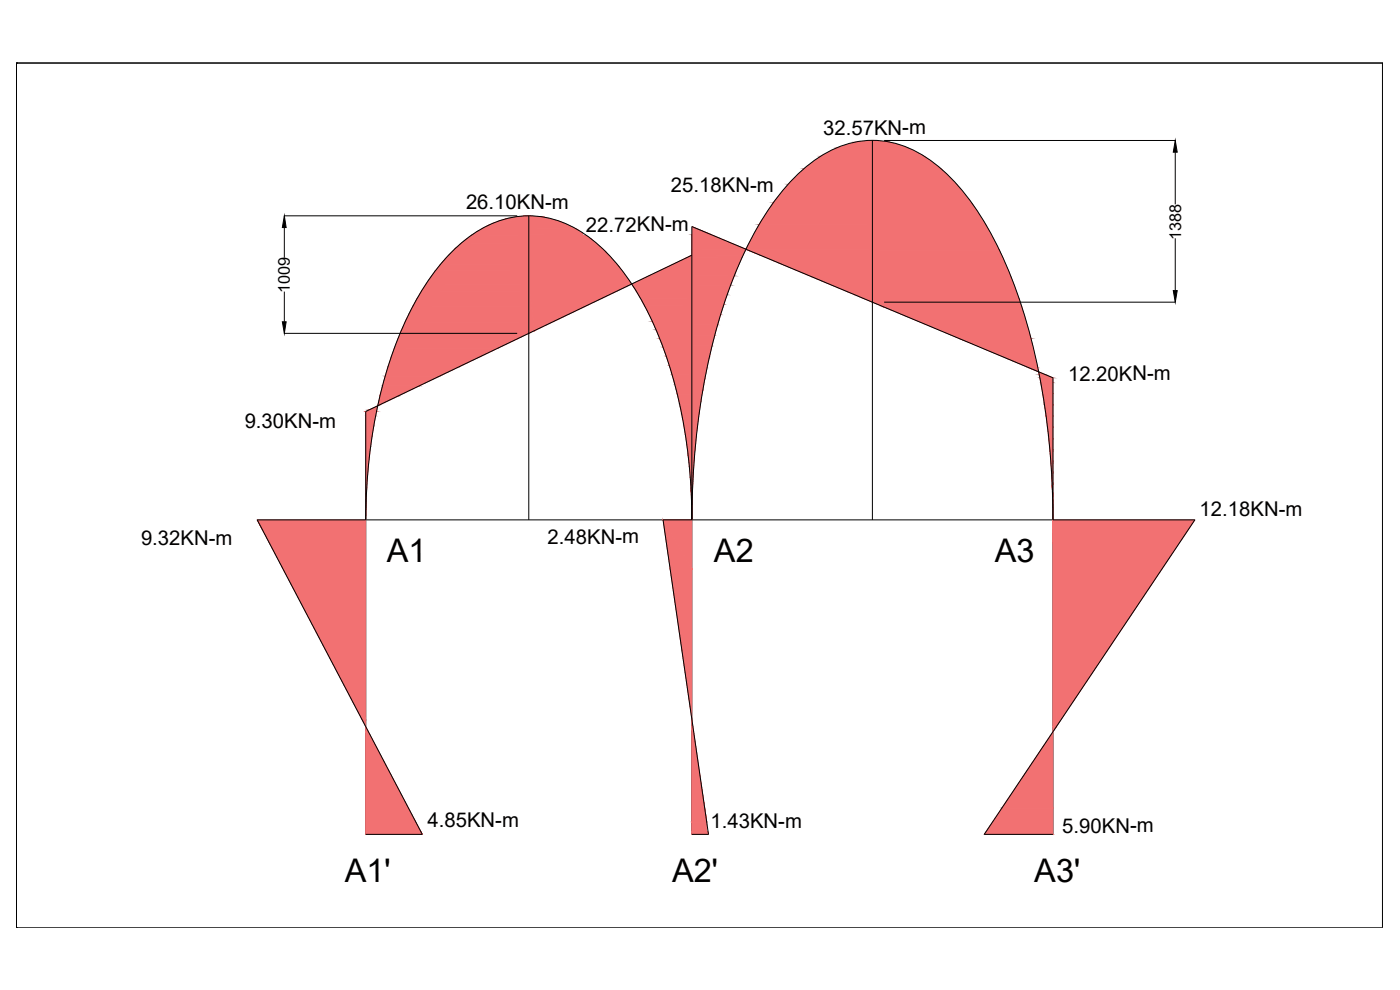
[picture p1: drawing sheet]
<svg xmlns="http://www.w3.org/2000/svg" width="420mm" height="297mm" viewBox="0 0 420 297" stroke-linecap="round" stroke-linejoin="round" font-family="sans-serif">
<!-- layer: 0 -->
<g fill="none" stroke="#000" stroke-width=".3">
<path d="M4.9 18.9h.1M4.9 18.9h410v259.5h-410zM4.9 18.9v259.5M4.9 18.9h410M414.9 18.9h.1M261.8 42.1v113.9M265.3 42.1h87.4M352.7 45.7v15.6M85.2 64.8h70M85.3 68.3v9M158.7 64.8v91.2M207.6 76.6l-97.8 46.9v126.8h16.9l-49.5-94.3h281.4l-63.2 94.3h20.6v-136.9l-108.4-45.4v182.3h5l-13.6-94.3"/>
<path d="M352.7 71.5v15.7M85.3 87.5v9M265.3 90.7h87.4M85.2 100h70M109.8 156a144.9 144.9 0 0 1 12.2-60.3 61.7 61.7 0 0 1 20.6-25.9 28.2 28.2 0 0 1 32.2 0 61.7 61.7 0 0 1 20.6 25.9 142.5 142.5 0 0 1 12.2 60.3M207.7 156a205.2 205.2 0 0 1 11.3-69.6 96.5 96.5 0 0 1 18.6-32.3 35.8 35.8 0 0 1 20.5-11.7 29 29 0 0 1 21.5 6 65.6 65.6 0 0 1 18 22.1 160.2 160.2 0 0 1 16.5 55.2 233.8 233.8 0 0 1 1.9 30.3M4.9 278.4h.1"/>
</g>
<g fill="#f27172" stroke="#f27172" stroke-width=".3">
<path d="M175.6 70.5l.2 .1z"/>
<path d="M174.7 70.6h1.1z"/>
<path d="M206.1 77.3l1.5-.7v.7z"/>
<path d="M259.2 89.6h2.6v1.1z"/>
<path d="M158.7 85.2h30.9l-29.1 14z"/>
<path d="M311.7 111.5l2.2 1h-2z"/>
<path d="M113.4 121.4h.7l-.7 .4z"/>
<path d="M110.9 123l2.5-1.2-.3 1.2z"/>
<path d="M109.8 152.8v3.2z"/>
<path d="M316 152.5v.3z"/>
<path d="M199 156h8.6v14.7z"/>
<path d="M108.6 215.8h1.2v2.2z"/>
<path d="M207.6 215.8l.4 2.2h-.4z"/>
<path d="M109.8 218l.8 1.6h-.8z"/>
<path d="M316 156h42.6l-41.6 62z"/>
<path d="M316 219.6v22.9h-15.4z"/>
<path d="M212.1 249.6h.4z"/>
<path d="M261.8 42.1v.6h5.3zM256.6 42.7l5.2-.6v.6z"/>
<path d="M261.8 42.7h5.3zM261.8 42.7h5.3z"/>
<path d="M256.6 42.7l5.2 1.6v-1.6zM251.4 44.3l5.2-1.6 5.2 1.6z"/>
<path d="M261.8 42.7l10.5 1.6-5.2-1.6zM261.8 42.7l10.5 1.6h-10.5z"/>
<path d="M251.4 44.3l10.4 2.6v-2.6zM246.3 46.9l5.1-2.6 10.4 2.6z"/>
<path d="M261.8 44.3l15.6 2.7-5.1-2.7zM261.8 44.3l15.6 2.7h-15.6z"/>
<path d="M246.3 46.9l15.5 3.7v-3.7zM241.3 50.6l5-3.7 15.5 3.7z"/>
<path d="M261.8 47l20.6 3.7-5-3.7zM261.8 47l20.6 3.7h-20.6z"/>
<path d="M241.3 50.6l20.5 4.7v-4.7zM236.5 55.3l4.8-4.7 20.5 4.7z"/>
<path d="M261.8 50.7l25.4 4.7-4.8-4.7zM261.8 50.7l25.4 4.7h-25.4z"/>
<path d="M236.5 55.3l25.3 5.6v-5.6zM236.5 55.3l25.3 5.6h-29.8z"/>
<path d="M261.8 55.4l29.9 5.7-4.5-5.7zM261.8 55.4l29.9 5.7h-29.9z"/>
<path d="M158.7 64.8h.7zM157 64.8h1.7z"/>
<path d="M157 64.8l1.7 .2v-.2zM155.2 65l1.8-.2 1.7 .2z"/>
<path d="M158.7 64.8l4.8 .4zM158.7 64.8l4.8 .4h-4.8z"/>
<path d="M155.2 65l3.5 .3v-.3zM153.4 65.3l1.8-.3 3.5 .3z"/>
<path d="M153.4 65.3l5.3 .4v-.4zM151.7 65.7l1.7-.4 5.3 .4z"/>
<path d="M151.7 65.7l7 .5v-.5zM150 66.2l1.7-.5 7 .5z"/>
<path d="M158.7 65.2l9.5 1.3-4.7-1.3zM158.7 65.2l9.5 1.3h-9.5z"/>
<path d="M150 66.2l8.7 .7v-.7zM148.2 66.9l1.8-.7 8.7 .7z"/>
<path d="M232 60.9l29.8 6.5v-6.5zM232 60.9l29.8 6.5h-34z"/>
<path d="M148.2 66.9l10.5 .7v-.7zM146.5 67.6l1.7-.7 10.5 .7z"/>
<path d="M261.8 61.1l34.2 6.5-4.3-6.5zM261.8 61.1l34.2 6.5h-34.2z"/>
<path d="M146.5 67.6l12.2 .9v-.9zM144.9 68.5l1.6-.9 12.2 .9z"/>
<path d="M158.7 66.5l14.1 2.2-4.6-2.2zM158.7 66.5l14.1 2.2h-14.1z"/>
<path d="M144.9 68.5l13.8 1v-1zM143.2 69.5l1.7-1 13.8 1z"/>
<path d="M158.7 68.7l16 1.2-1.9-1.2zM158.7 68.7l16 1.2h-16z"/>
<path d="M207.8 68.1l5.8 2.4zM207.8 68.1l5.8 2.4h-5.8z"/>
<path d="M207.8 70.5h5.8zM207.6 70.5h6z"/>
<path d="M158.7 69.9l16 .6v-.6zM158.7 69.9l16 .6h-16z"/>
<path d="M158.7 70.6h16zM158.7 70.6h16z"/>
<path d="M143.2 69.5l15.5 1.1v-1.1zM141.5 70.6l1.7-1.1 15.5 1.1z"/>
<path d="M158.7 70.6l18.6 1-1.5-1zM158.7 70.6l18.6 1h-18.6z"/>
<path d="M141.5 70.6l17.2 1.2v-1.2zM139.9 71.8l1.6-1.2 17.2 1.2z"/>
<path d="M139.9 71.8l18.8 1.3v-1.3zM138.2 73.1l1.7-1.3 18.8 1.3z"/>
<path d="M138.2 73.1l20.5 1.4v-1.4zM136.7 74.5l1.5-1.4 20.5 1.4z"/>
<path d="M227.8 67.4l34 7.4v-7.4zM227.8 67.4l34 7.4h-38z"/>
<path d="M207.6 70.5l16.2 4.3-10.2-4.3zM207.6 70.5l16.2 4.3h-16.2z"/>
<path d="M261.8 67.6l38.1 7.4-3.9-7.4zM261.8 67.6l38.1 7.4h-38.1z"/>
<path d="M158.7 71.6l22.9 3.8-4.3-3.8zM158.7 71.6l22.9 3.8h-22.9z"/>
<path d="M136.7 74.5l22 1.6v-1.6zM136.7 74.5l22 1.6h-23.6z"/>
<path d="M207.6 74.8l15.4 1.8 .8-1.8zM207.6 74.8l15.4 1.8h-15.4z"/>
<path d="M207.6 76.6l15.1 .7 .3-.7zM207.6 76.6l15.1 .7h-15.1z"/>
<path d="M135.1 76.1l23.6 1.6v-1.6zM135.1 76.1l23.6 1.6h-25.1z"/>
<path d="M133.6 77.7l25.1 1.7v-1.7zM133.6 77.7l25.1 1.7h-26.6z"/>
<path d="M158.7 75.4l27 4.6-4.1-4.6zM158.7 75.4l27 4.6h-27z"/>
<path d="M207.6 77.3l13.9 2.7 1.2-2.7zM207.6 77.3l13.9 2.7h-13.9z"/>
<path d="M132.1 79.4l26.6 1.9v-1.9zM132.1 79.4l26.6 1.9h-28.1z"/>
<path d="M207.6 80l12.8 2.7 1.1-2.7zM207.6 80l12.8 2.7h-12.8z"/>
<path d="M130.6 81.3l28.1 1.9v-1.9zM130.6 81.3l28.1 1.9h-29.5z"/>
<path d="M261.8 75l41.7 8.2-3.6-8.2zM261.8 75l41.7 8.2h-41.7z"/>
<path d="M206.1 77.3l1.5 7.9v-7.9zM189.6 85.2l16.5-7.9 1.5 7.9z"/>
<path d="M158.7 80l30.9 5.2-3.9-5.2zM158.7 80l30.9 5.2h-30.9z"/>
<path d="M129.2 83.2l29.5 2v-2zM129.2 83.2l29.5 2h-30.9z"/>
<path d="M189.6 85.2h18zM189.6 85.2h18z"/>
<path d="M158.7 85.2h30.9zM158.7 85.2h30.9z"/>
<path d="M207.6 82.7l11.7 2.8 1.1-2.8zM207.6 82.7l11.7 2.8h-11.7z"/>
<path d="M189.6 85.2l18 2.1v-2.1zM189.6 85.2l18 2.1h-16.7z"/>
<path d="M127.8 85.2l30.9 2.2v-2.2zM127.8 85.2l30.9 2.2h-32.2z"/>
<path d="M207.6 85.5l10.6 2.9 1.1-2.9zM207.6 85.5l10.6 2.9h-10.6z"/>
<path d="M190.9 87.3l16.7 2.2v-2.2zM190.9 87.3l16.7 2.2h-15.4z"/>
<path d="M261.8 83.2l44 6.4-2.3-6.4zM261.8 83.2l44 6.4h-44z"/>
<path d="M223.8 74.8l38 14.8v-14.8zM223.8 74.8l38 14.8h-2.6z"/>
<path d="M126.5 87.4l32.2 2.2v-2.2zM126.5 87.4l32.2 2.2h-33.5z"/>
<path d="M261.8 89.6l44.3 1.1-.3-1.1zM261.8 89.6l44.3 1.1h-44.3z"/>
<path d="M207.6 88.4l9.6 2.9 1-2.9zM207.6 88.4l9.6 2.9h-9.6z"/>
<path d="M192.2 89.5l15.4 2.3v-2.3zM192.2 89.5l15.4 2.3h-14.2z"/>
<path d="M125.2 89.6l33.5 2.2v-2.2zM125.2 89.6l33.5 2.2h-34.8z"/>
<path d="M261.8 90.7l44.8 1.4-.5-1.4zM261.8 90.7l44.8 1.4h-41.4z"/>
<path d="M193.4 91.8l14.2 2.3v-2.3zM193.4 91.8l14.2 2.3h-12.9z"/>
<path d="M123.9 91.8l34.8 2.4v-2.4zM123.9 91.8l34.8 2.4h-36z"/>
<path d="M207.6 91.3l8.7 3.1 .9-3.1zM207.6 91.3l8.7 3.1h-8.7z"/>
<path d="M194.7 94.1l12.9 2.4v-2.4zM194.7 94.1l12.9 2.4h-11.8z"/>
<path d="M122.7 94.2l36 2.5v-2.5zM122.7 94.2l36 2.5h-37.2z"/>
<path d="M207.6 94.4l7.8 3 .9-3zM207.6 94.4l7.8 3h-7.8z"/>
<path d="M195.8 96.5l11.8 2.5v-2.5zM195.8 96.5l11.8 2.5h-10.7z"/>
<path d="M158.7 85.2v14h1.8zM158.7 99.2h1.8l-1.8 .8z"/>
<path d="M121.5 96.7l37.2 2.5v-2.5zM121.5 96.7l37.2 2.5h-38.3z"/>
<path d="M120.4 99.2l38.3 .8v-.8zM120.4 99.2l38.3 .8h-38.6z"/>
<path d="M207.6 97.4l6.9 3.2 .9-3.2zM207.6 97.4l6.9 3.2h-6.9z"/>
<path d="M265.2 92.1l44.2 9.4-2.8-9.4zM265.2 92.1l44.2 9.4h-21.5z"/>
<path d="M196.9 99l10.7 2.6v-2.6zM196.9 99l10.7 2.6h-9.6z"/>
<path d="M120.1 100l35 1.8 3.6-1.8zM120.1 100l35 1.8h-35.7z"/>
<path d="M207.6 100.6l6.1 3.1 .8-3.1zM207.6 100.6l6.1 3.1h-6.1z"/>
<path d="M198 101.6l9.6 2.6v-2.6zM198 101.6l9.6 2.6h-8.6z"/>
<path d="M119.4 101.8l30.1 2.7 5.6-2.7zM119.4 101.8l30.1 2.7h-31.2z"/>
<path d="M199 104.2l8.6 2.7v-2.7zM199 104.2l8.6 2.7h-7.6z"/>
<path d="M207.6 103.7l5.3 3.3 .8-3.3zM207.6 103.7l5.3 3.3h-5.3z"/>
<path d="M118.3 104.5l25.4 2.7 5.8-2.7zM118.3 104.5l25.4 2.7h-26.3z"/>
<path d="M200 106.9l7.6 2.8v-2.8zM200 106.9l7.6 2.8h-6.7z"/>
<path d="M117.4 107.2l20.5 2.8 5.8-2.8zM117.4 107.2l20.5 2.8h-21.5z"/>
<path d="M287.9 101.5l23.5 8.8-2-8.8zM287.9 101.5l23.5 8.8h-2.7z"/>
<path d="M207.6 107l4.6 3.3 .7-3.3zM207.6 107l4.6 3.3h-4.6z"/>
<path d="M308.7 110.3l3 1.2zM308.7 110.3h2.7l.3 1.2z"/>
<path d="M200.9 109.7l6.7 2.8v-2.8zM200.9 109.7l6.7 2.8h-5.9z"/>
<path d="M116.4 110l15.5 2.9 6-2.9zM116.4 110l15.5 2.9h-16.3z"/>
<path d="M311.9 112.5l4.1 .9-2.1-.9zM311.9 112.5l4.1 .9h-3.9z"/>
<path d="M207.6 110.3l3.9 3.3 .7-3.3zM207.6 110.3l3.9 3.3h-3.9z"/>
<path d="M312.1 113.4l3.9 1.4v-1.4zM312.1 113.4l3.9 1.4h-3.7z"/>
<path d="M201.7 112.5l5.9 2.8v-2.8zM201.7 112.5l5.9 2.8h-5.1z"/>
<path d="M115.6 112.9l10.2 2.9 6.1-2.9zM115.6 112.9l10.2 2.9h-11z"/>
<path d="M207.6 113.6l3.3 3.4 .6-3.4zM207.6 113.6l3.3 3.4h-3.3z"/>
<path d="M312.3 114.8l3.7 3.3v-3.3zM312.3 114.8l3.7 3.3h-3.1z"/>
<path d="M202.5 115.3l5.1 3v-3zM202.5 115.3l5.1 3h-4.3z"/>
<path d="M114.8 115.8l4.9 3 6.1-3zM114.8 115.8l4.9 3h-5.7z"/>
<path d="M207.6 117l2.7 3.4 .6-3.4zM207.6 117l2.7 3.4h-2.7z"/>
<path d="M203.3 118.3l4.3 3v-3zM203.3 118.3l4.3 3h-3.7z"/>
<path d="M312.9 118.1l3.1 3.3v-3.3zM312.9 118.1l3.1 3.3h-2.6z"/>
<path d="M114 118.8l.1 2.6 5.6-2.6zM114 118.8l.1 2.6h-.7z"/>
<path d="M110.9 123l2.1 .5 .1-.5zM109.8 123.5l1.1-.5 2.1 .5z"/>
<path d="M207.6 120.4l2.2 3.5 .5-3.5zM207.6 120.4l2.2 3.5h-2.2z"/>
<path d="M203.9 121.3l3.7 3v-3zM203.9 121.3l3.7 3h-3z"/>
<path d="M109.8 123.5l2.9 1.2 .3-1.2zM109.8 123.5l2.9 1.2h-2.9z"/>
<path d="M313.4 121.4l2.6 3.4v-3.4zM313.4 121.4l2.6 3.4h-2.1z"/>
<path d="M204.6 124.3l3 3v-3zM204.6 124.3l3 3h-2.4z"/>
<path d="M207.6 123.9l1.8 3.5 .4-3.5zM207.6 123.9l1.8 3.5h-1.8z"/>
<path d="M109.8 124.7l2.4 3 .5-3zM109.8 124.7l2.4 3h-2.4z"/>
<path d="M313.9 124.8l2.1 3.4v-3.4zM313.9 124.8l2.1 3.4h-1.6z"/>
<path d="M205.2 127.3l2.4 3.1v-3.1zM205.2 127.3l2.4 3.1h-1.9z"/>
<path d="M109.8 127.7l1.9 3.1 .5-3.1zM109.8 127.7l1.9 3.1h-1.9z"/>
<path d="M207.6 127.4l1.4 3.5 .4-3.5zM207.6 127.4l1.4 3.5h-1.4z"/>
<path d="M314.4 128.2l1.6 3.4v-3.4zM314.4 128.2l1.6 3.4h-1.3z"/>
<path d="M205.7 130.4l1.9 3.1v-3.1zM205.7 130.4l1.9 3.1h-1.5z"/>
<path d="M109.8 130.8l1.4 3.1 .5-3.1zM109.8 130.8l1.4 3.1h-1.4z"/>
<path d="M207.6 130.9l1 3.5 .4-3.5zM207.6 130.9l1 3.5h-1z"/>
<path d="M314.7 131.6l1.3 3.4v-3.4zM314.7 131.6l1.3 3.4h-.9z"/>
<path d="M206.1 133.5l1.5 3.2v-3.2zM206.1 133.5l1.5 3.2h-1.1z"/>
<path d="M109.8 133.9l1.1 3.1 .3-3.1zM109.8 133.9l1.1 3.1h-1.1z"/>
<path d="M207.6 134.4l.7 3.6 .3-3.6zM207.6 134.4l.7 3.6h-.7z"/>
<path d="M315.1 135l.9 3.5v-3.5zM315.1 135l.9 3.5h-.6z"/>
<path d="M206.5 136.7l1.1 3.2v-3.2zM206.5 136.7l1.1 3.2h-.7z"/>
<path d="M109.8 137l.7 3.1 .4-3.1zM109.8 137l.7 3.1h-.7z"/>
<path d="M207.6 138l.5 3.5 .2-3.5zM207.6 138l.5 3.5h-.5z"/>
<path d="M315.4 138.5l.6 3.5v-3.5zM315.4 138.5l.6 3.5h-.4z"/>
<path d="M206.9 139.9l.7 3.2v-3.2zM206.9 139.9l.7 3.2h-.4z"/>
<path d="M109.8 140.1l.5 3.2 .2-3.2zM109.8 140.1l.5 3.2h-.5z"/>
<path d="M207.6 141.5l.3 3.6 .2-3.6zM207.6 141.5l.3 3.6h-.3z"/>
<path d="M315.6 142l.4 3.5v-3.5zM315.6 142l.4 3.5h-.2z"/>
<path d="M207.2 143.1l.4 3.2v-3.2zM207.2 143.1l.4 3.2h-.2z"/>
<path d="M109.8 143.3l.3 3.2 .2-3.2zM109.8 143.3l.3 3.2h-.3z"/>
<path d="M207.6 145.1l.2 3.6 .1-3.6zM207.6 145.1l.2 3.6z"/>
<path d="M315.8 145.5l.2 3.5v-3.5zM315.8 145.5l.2 3.5z"/>
<path d="M207.4 146.3l.2 3.2v-3.2zM207.4 146.3l.2 3.2z"/>
<path d="M109.8 146.5l.1 3.1 .2-3.1zM109.8 146.5l.1 3.1z"/>
<path d="M207.6 148.7l.1 3.7zM207.6 148.7l.1 3.7z"/>
<path d="M315.9 149l.1 3.5zM315.9 149l.1 3.5z"/>
<path d="M207.5 149.5l.1 3.3zM207.5 149.5l.1 3.3z"/>
<path d="M207.6 152.8v3.2zM207.6 152.8v3.2z"/>
<path d="M316 152.5v.3zM316 152.8v3.2z"/>
<path d="M207.6 152.4l.1 .4zM207.6 152.4l.1 .4z"/>
<path d="M109.8 149.6v3.2zM109.8 149.6v3.2z"/>
<path d="M199 156l2.1 14.7h6.5zM201.1 170.7h6.5v45.1z"/>
<path d="M77.2 156l32.6 59.8v-59.8zM77.2 156l32.6 59.8h-1.2z"/>
<path d="M316 156v62h1zM316 218h1l-1 1.6z"/>
<path d="M207.6 218l4.5 28.7-4.1-28.7zM207.6 218l4.5 28.7h-4.5z"/>
<path d="M207.6 246.7l4.5 2.8v-2.8zM207.6 246.7l4.5 2.8h-4.5z"/>
<path d="M207.6 249.6h4.5zM207.6 249.6h4.5z"/>
<path d="M300.6 242.5l15.4 7.8v-7.8zM300.6 242.5l15.4 7.8h-20.6z"/>
<path d="M207.6 249.6l5 .7-.1-.7zM207.6 249.6l5 .7h-5z"/>
<path d="M109.8 219.6l16.9 30.7-16.1-30.7zM109.8 219.6l16.9 30.7h-16.9z"/>
</g>
<path d="M352.7 42.1l.6 3.6h-1.2zM85.3 64.8l.6 3.5h-1.2zM84.7 96.5h1.2l-.6 3.5zM352.1 87.2h1.2l-.6 3.5z" fill="#000" stroke="#000" stroke-width=".3"/>
<g font-size="9.8">
<text x="116.1" y="168.7">A1</text>
<text x="214.3" y="168.7">A2</text>
<text x="298.5" y="168.7">A3</text>
<text x="103.5" y="264.5">A1'</text>
<text x="201.7" y="264.5">A2'</text>
<text x="310.4" y="264.5">A3'</text>
</g>
<g font-size="6.1">
<text x="247" y="40.4">32.57KN-m</text>
<text x="201.4" y="57.6">25.18KN-m</text>
<text x="139.9" y="62.9">26.10KN-m</text>
<text x="175.8" y="69.5">22.72KN-m</text>
<text x="320.5" y="114.2">12.20KN-m</text>
<text x="73.4" y="128.6">9.30KN-m</text>
<text x="360" y="155">12.18KN-m</text>
<text x="42.3" y="163.5">9.32KN-m</text>
<text x="164.3" y="163.1">2.48KN-m</text>
<text x="128.3" y="248.1">4.85KN-m</text>
<text x="213.2" y="248.4">1.43KN-m</text>
<text x="318.8" y="249.8">5.90KN-m</text>
</g>
<g font-size="4.9">
<text x="354.4" y="72" transform="rotate(-90 354.4 72)">1388</text>
<text x="87" y="88" transform="rotate(-90 87 88)">1009</text>
</g>
</svg>
